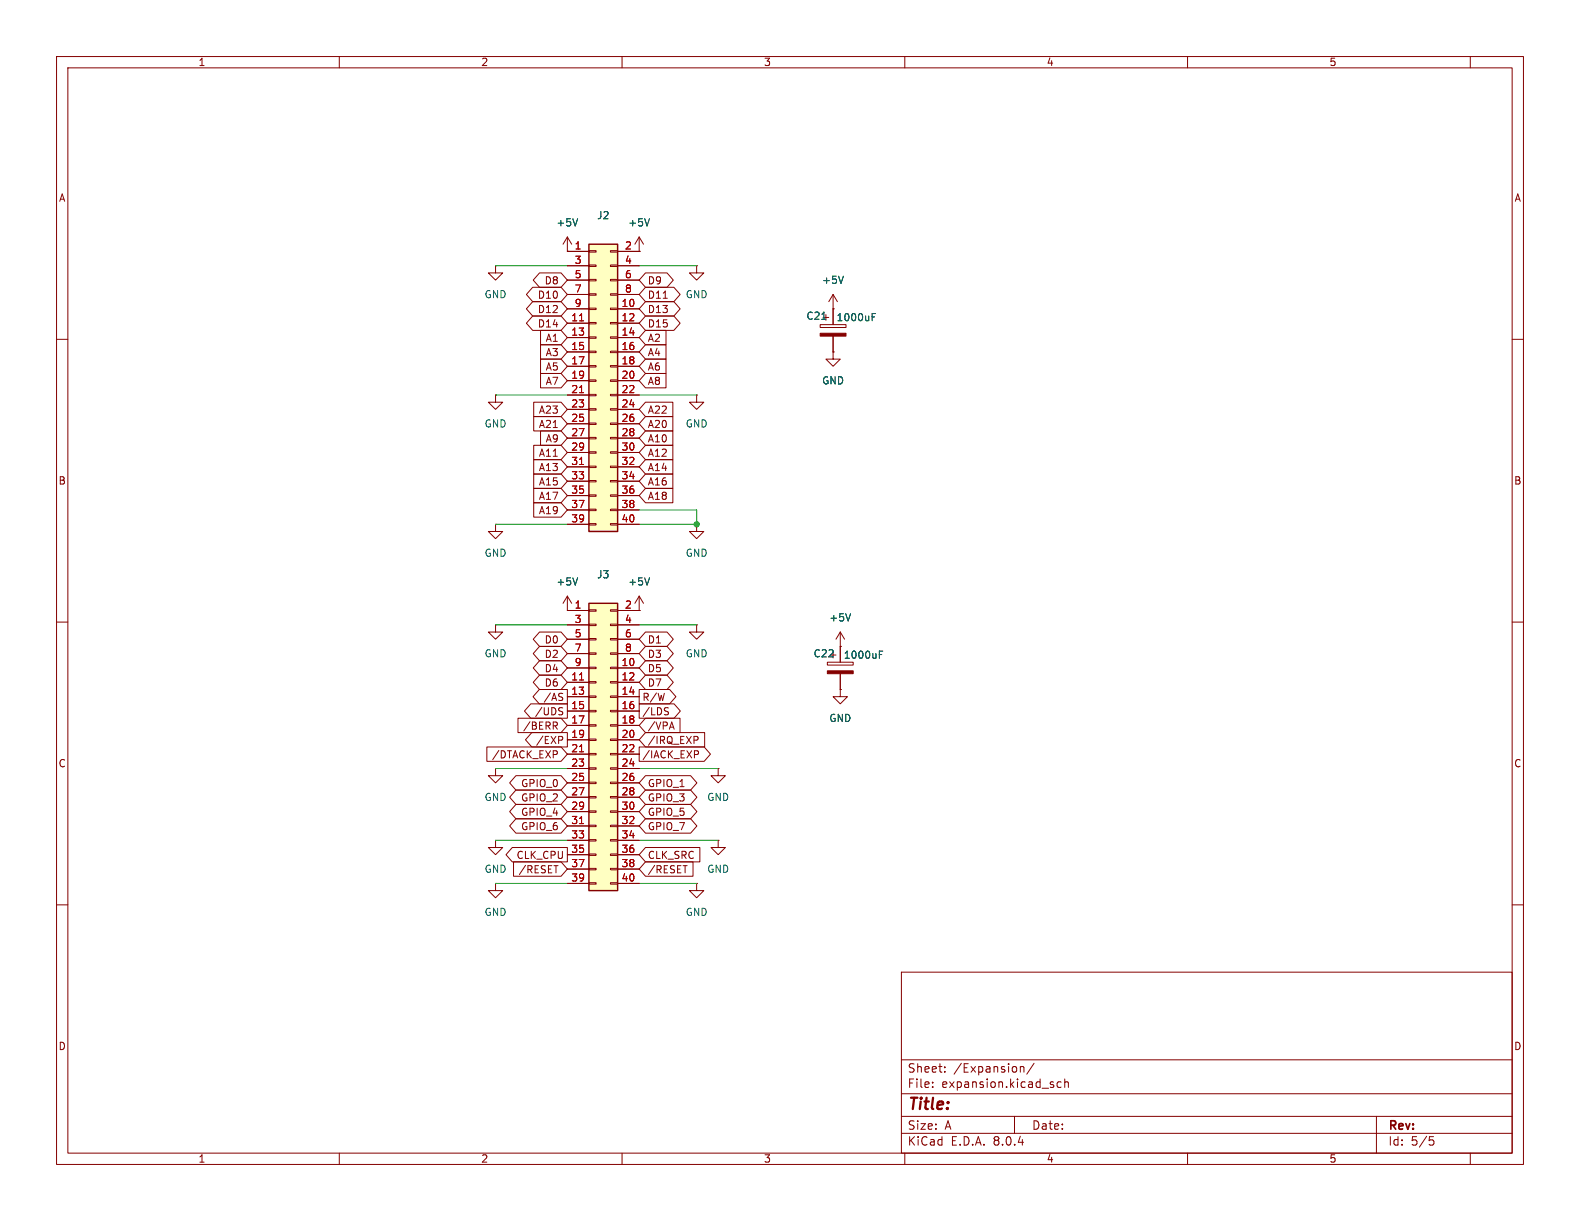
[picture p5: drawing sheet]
<svg xmlns="http://www.w3.org/2000/svg" width="279mm" height="216mm" viewBox="0 0 279 216" stroke-linecap="round" stroke-linejoin="round" font-family="sans-serif">
<g fill="none" stroke="#840000" stroke-width=".18">
<path d="M10 10h259.4v195.9h-259.4zM12 12h255.4v191.9h-255.4zM60 10v2M110 10v2M160 10v2M210 10v2M260 10v2M10 60h2M87.6 47v1.3h1.3l-1.3 1.2-1.2-1.2h1.2M87.6 47h.1M113 44.5h.1M113 41.9l-.7 1.3"/>
<path d="M113 41.9v2.6M113 41.9l.8 1.3M123.2 47v1.3h1.3l-1.3 1.2-1.3-1.2h1.3M123.2 47h.1M145 57.4h4.6v.5h-4.6zM145.5 56.1h1.1M146 55.6v1M147.3 54.6h.1M147.3 52.1l-.7 1.2M147.3 52.1v5.3M147.3 59.4v2.8M147.3 52.1l.8 1.2"/>
<path d="M267.4 60h2M87.6 69.9v1.2h1.3l-1.3 1.3-1.2-1.3h1.2M87.6 69.9h.1M123.2 69.9v1.2h1.3l-1.3 1.3-1.3-1.3h1.3M123.2 69.9h.1M147.3 62.2v1.3h1.3l-1.3 1.3-1.3-1.3h1.3M147.3 62.2h.1M10 110h2M267.4 110h2M10 160h2M123.2 156.2v1.3h1.3l-1.3 1.3-1.3-1.3h1.3M123.2 156.2h.1"/>
<path d="M127 148.6v1.3h1.3l-1.3 1.2-1.3-1.2h1.3M127 148.6h.1M267.4 160h2M159.4 171.9h108v32h-108zM159.4 197.4h108M159.4 193.4h108M159.4 187.4h108M164.9 192.1v.2M164.9 191.4v.1M167.1 189.4v.2M167.1 188.7v.1M179.4 197.4v3"/>
<path d="M180.4 188.6v1M180.4 188.7l.2-.1 .4 .1 .1 .9M182.9 188l-1.3 1.9M187.6 191.4l-.4-.1-.3 .3v.4l.2 .2h.5M188.3 191.4l.2-.1 .4 .1v.9M188.3 190.8v1.5M243.4 197.4v6.5M60 203.9v2M110 203.9v2M159.4 200.4h108M160 203.9v2M210 203.9v2"/>
<path d="M252.8 201h.7M252.9 201.6h.4l.3 .2-.2 .6-.5 .1M260 203.9v2"/>
</g>
<path d="M114.8 38.7l-.4 1.2M145.3 56.5h.8M149.1 48.8l-.4 1.3M154.2 56h.5M154.2 55.4h.6" fill="none" stroke="#006464" stroke-width=".18"/>
<path d="M145 58.9h4.6v.5h-4.6z" fill="#840000" stroke="#840000" stroke-width=".18"/>
<path d="M104.1 43.2h5.1v50.8h-5.1z" fill="#ffffc2"/>
<g fill="none" stroke="#840000" stroke-width=".18">
<path d="M100.3 44.5h.1M100.3 44.5h3.8M100.3 54.6h3.8M100.3 57.2h3.8M100.3 59.7h3.8M100.3 47h3.8M100.3 49.5h3.8M100.3 52.1h3.8M100.3 41.9l-.7 1.3M100.3 41.9v2.6M100.3 41.9l.8 1.3M104.1 59.6h1.3v.2h-1.3z"/>
<path d="M104.1 57h1.3v.3h-1.3zM104.1 54.5h1.3v.2h-1.3zM104.1 51.9h1.3v.3h-1.3zM104.1 49.4h1.3v.3h-1.3zM104.1 46.9h1.3v.2h-1.3zM104.1 44.3h1.3v.3h-1.3zM107.9 59.6h1.3v.2h-1.3zM107.9 57h1.3v.3h-1.3zM107.9 54.5h1.3v.2h-1.3zM107.9 51.9h1.3v.3h-1.3zM107.9 49.4h1.3v.3h-1.3zM107.9 46.9h1.3v.2h-1.3z"/>
<path d="M107.9 44.3h1.3v.3h-1.3zM109.2 44.5h3.8M109.2 54.6h3.8M109.2 57.2h3.8M109.2 59.7h3.8M109.2 47h3.8M109.2 49.5h3.8M109.2 52.1h3.8M100.3 62.2h3.8M100.3 64.8h3.8M100.3 67.3h3.8M100.3 69.9h3.8"/>
<path d="M100.3 72.4h3.8M100.3 74.9h3.8M100.3 77.5h3.8M104.1 79.9h1.3v.2h-1.3zM104.1 77.3h1.3v.3h-1.3zM104.1 74.8h1.3v.3h-1.3zM104.1 72.3h1.3v.2h-1.3zM104.1 69.7h1.3v.3h-1.3zM104.1 67.2h1.3v.2h-1.3zM104.1 64.6h1.3v.3h-1.3zM104.1 62.1h1.3v.3h-1.3zM107.9 79.9h1.3v.2h-1.3z"/>
<path d="M107.9 77.3h1.3v.3h-1.3zM107.9 74.8h1.3v.3h-1.3zM107.9 72.3h1.3v.2h-1.3zM107.9 69.7h1.3v.3h-1.3zM107.9 67.2h1.3v.2h-1.3zM107.9 64.6h1.3v.3h-1.3zM107.9 62.1h1.3v.3h-1.3zM109.2 62.2h3.8M109.2 64.8h3.8M109.2 67.3h3.8M109.2 69.9h3.8M109.2 72.4h3.8"/>
<path d="M109.2 74.9h3.8M109.2 77.5h3.8M87.6 92.7v1.3h1.3l-1.3 1.3-1.2-1.3h1.2M87.6 92.7h.1M100.3 80h3.8M100.3 82.6h3.8M100.3 85.1h3.8M100.3 87.6h3.8M100.3 90.2h3.8M100.3 92.7h3.8M104.1 92.6h1.3v.2h-1.3zM104.1 90h1.3v.3h-1.3z"/>
<path d="M104.1 87.5h1.3v.3h-1.3zM104.1 85h1.3v.2h-1.3zM104.1 82.4h1.3v.3h-1.3zM107.9 92.6h1.3v.2h-1.3zM107.9 90h1.3v.3h-1.3zM107.9 87.5h1.3v.3h-1.3zM107.9 85h1.3v.2h-1.3zM107.9 82.4h1.3v.3h-1.3zM109.2 80h3.8M109.2 82.6h3.8M109.2 85.1h3.8M109.2 87.6h3.8"/>
<path d="M109.2 90.2h3.8M109.2 92.7h3.8M123.2 92.7v1.3h1.3l-1.3 1.3-1.3-1.3h1.3M123.2 92.7h.1M100.3 108h.1M100.3 105.4v2.6M100.3 105.4l-.7 1.3M100.3 105.4l.8 1.3M113 108h.1M113 105.4l-.7 1.3M113 105.4v2.6M113 105.4l.8 1.3"/>
<path d="M87.6 135.9v1.3h1.3l-1.3 1.2-1.2-1.2h1.2M87.6 135.9h.1"/>
</g>
<path d="M104.1 43.2h5.1v50.8h-5.1z" fill="none" stroke="#840000" stroke-width=".25"/>
<path d="M102.5 56.7h.7M102.5 69.4h.7M102.5 82.1h.7" fill="none" stroke="#a90000" stroke-width=".18"/>
<path d="M102.1 38.7l-.4 1.2M102.1 102.2l-.4 1.2M114.8 102.2l-.4 1.2" fill="none" stroke="#006464" stroke-width=".18"/>
<path d="M104.1 106.7h5.1v50.8h-5.1z" fill="#ffffc2"/>
<g fill="none" stroke="#840000" stroke-width=".18">
<path d="M94.2 55.9h5l1.1 1.3-1.1 1.2h-5l-1.1-1.2zM94.2 53.3h5l1.1 1.3-1.1 1.3h-5l-1.1-1.3zM94.2 50.8h5l1.1 1.3-1.1 1.2h-5l-1.1-1.2zM95.4 48.3h3.8l1.1 1.2-1.1 1.3h-3.8l-1.1-1.3zM95.6 58.4h3.6l1.1 1.3-1.1 1.3h-3.6zM100.3 44.5h.1M100.3 44.5h3.8M100.3 54.6h3.8M100.3 57.2h3.8M100.3 59.7h3.8M100.3 47h3.8M100.3 49.5h3.8"/>
<path d="M100.3 52.1h3.8M109.2 44.5h3.8M109.2 54.6h3.8M109.2 57.2h3.8M109.2 59.7h3.8M109.2 47h3.8M109.2 49.5h3.8M109.2 52.1h3.8M113 44.5h.1M114.1 55.9h5.1l1.1 1.3-1.1 1.2h-5.1l-1.1-1.2zM114.1 58.4h3.7v2.6h-3.7l-1.1-1.3zM114.1 53.3h5.1l1.1 1.3-1.1 1.3h-5.1l-1.1-1.3z"/>
<path d="M114.1 48.3h3.9l1.1 1.2-1.1 1.3h-3.9l-1.1-1.3zM114.1 50.8h5.1l1.1 1.3-1.1 1.2h-5.1l-1.1-1.2zM117.3 52.7h.7M147.3 54.6h.1M147.3 54.6v2.8M147.3 59.4v2.8M94.4 71.1h4.8l1.1 1.3-1.1 1.3h-4.8zM94.4 78.7h4.8l1.1 1.3-1.1 1.3h-4.8zM94.4 73.7h4.8l1.1 1.2-1.1 1.3h-4.8zM95.6 63.5h3.6l1.1 1.3-1.1 1.2h-3.6zM95.6 66h3.6l1.1 1.3-1.1 1.3h-3.6zM95.6 61h3.6l1.1 1.2-1.1 1.3h-3.6z"/>
<path d="M95.6 76.2h3.6l1.1 1.3-1.1 1.2h-3.6zM100.3 62.2h3.8M100.3 64.8h3.8M100.3 67.3h3.8M100.3 69.9h3.8M100.3 72.4h3.8M100.3 74.9h3.8M100.3 77.5h3.8M109.2 62.2h3.8M109.2 64.8h3.8M109.2 67.3h3.8M109.2 69.9h3.8"/>
<path d="M109.2 72.4h3.8M109.2 74.9h3.8M109.2 77.5h3.8M114.1 76.2h4.9v2.5h-4.9l-1.1-1.2zM114.1 73.7h4.9v2.5h-4.9l-1.1-1.3zM114.1 78.7h4.9v2.6h-4.9l-1.1-1.3zM114.1 71.1h4.9v2.6h-4.9l-1.1-1.3zM114.1 63.5h3.7v2.5h-3.7l-1.1-1.2zM114.1 66h3.7v2.6h-3.7l-1.1-1.3zM114.1 61h3.7v2.5h-3.7l-1.1-1.3zM147.3 62.2h.1M94.4 88.9h4.8l1.1 1.3-1.1 1.2h-4.8z"/>
<path d="M94.4 86.4h4.8l1.1 1.2-1.1 1.3h-4.8zM94.4 83.8h4.8l1.1 1.3-1.1 1.3h-4.8zM94.4 81.3h4.8l1.1 1.3-1.1 1.2h-4.8zM100.3 80h3.8M100.3 82.6h3.8M100.3 85.1h3.8M100.3 87.6h3.8M100.3 90.2h3.8M100.3 92.7h3.8M109.2 80h3.8M109.2 82.6h3.8M109.2 85.1h3.8"/>
<path d="M109.2 87.6h3.8M109.2 90.2h3.8M109.2 92.7h3.8M114.1 81.3h4.9v2.5h-4.9l-1.1-1.2zM114.1 86.4h4.9v2.5h-4.9l-1.1-1.3zM114.1 83.8h4.9v2.6h-4.9l-1.1-1.3zM87.6 110.5v1.3h1.3l-1.3 1.2-1.2-1.2h1.2M87.6 110.5h.1M95.4 116.8h3.8l1.1 1.3-1.1 1.3h-3.8l-1.1-1.3zM95.4 119.4h3.8l1.1 1.3-1.1 1.2h-3.8l-1.1-1.2zM95.4 114.3h3.8l1.1 1.3-1.1 1.2h-3.8l-1.1-1.2zM95.4 111.8h3.8l1.1 1.2-1.1 1.3h-3.8l-1.1-1.3z"/>
<path d="M100.3 108h.1M100.3 108h3.8M100.3 118.1h3.8M100.3 110.5h3.8M100.3 113h3.8M100.3 115.6h3.8M104.1 118h1.3v.2h-1.3zM104.1 115.4h1.3v.3h-1.3zM104.1 112.9h1.3v.3h-1.3zM104.1 110.4h1.3v.2h-1.3zM104.1 107.8h1.3v.3h-1.3zM107.9 118h1.3v.2h-1.3z"/>
<path d="M107.9 115.4h1.3v.3h-1.3zM107.9 112.9h1.3v.3h-1.3zM107.9 110.4h1.3v.2h-1.3zM107.9 107.8h1.3v.3h-1.3zM109.2 108h3.8M109.2 118.1h3.8M109.2 110.5h3.8M109.2 113h3.8M109.2 115.6h3.8M113 108h.1M114.1 116.8h3.9l1.1 1.3-1.1 1.3h-3.9l-1.1-1.3zM114.1 114.3h3.9l1.1 1.3-1.1 1.2h-3.9l-1.1-1.2z"/>
<path d="M114.1 119.4h3.9l1.1 1.3-1.1 1.2h-3.9l-1.1-1.2zM114.1 111.8h3.9l1.1 1.2-1.1 1.3h-3.9l-1.1-1.3zM123.2 110.5v1.3h1.3l-1.3 1.2-1.3-1.2h1.3M123.2 110.5h.1M146.3 117.1h4.6v.5h-4.6zM146.8 115.8h1M148.6 114.3h.1M148.6 111.8l-.8 1.2M148.6 111.8v5.3M148.6 119.1v2.8M148.6 111.8l.8 1.2M86.1 132.1h13.1l1.1 1.3-1.1 1.2h-13.1z"/>
<path d="M91.2 137.2h8l1.1 1.2-1.1 1.3h-8l-1.1-1.3zM91.2 139.7h8l1.1 1.3-1.1 1.2h-8l-1.1-1.2zM91.6 127h7.6l1.1 1.3-1.1 1.2h-7.6zM93.9 124.5h6.4v2.5h-6.4l-1.2-1.3zM94 129.5h6.3v2.6h-6.3l-1.1-1.3zM95.4 121.9h4.9v2.6h-4.9l-1.1-1.3zM98.1 128.3l.5 .6M98.3 127.7l.3 .2-.1 .3-.2 .1M98.4 132.8l.2 .2-.2 .4M98.8 130.2h.5l.2 .3-.1 .3-.6 .1M99 125.1l.5 .1M99.3 125.8l.2 .2-.2 .4"/>
<path d="M99.3 122.6l.2 .1M99.4 123.3l.1 .2-.1 .3M100.3 120.7h3.8M100.3 123.2h3.8M100.3 125.7h3.8M100.3 128.3h3.8M100.3 130.8h3.8M100.3 133.4h3.8M100.3 135.9h3.8M100.3 138.4h3.8M104.1 138.3h1.3v.3h-1.3zM104.1 135.8h1.3v.2h-1.3z"/>
<path d="M104.1 133.2h1.3v.3h-1.3zM104.1 130.7h1.3v.2h-1.3zM104.1 128.1h1.3v.3h-1.3zM104.1 125.6h1.3v.3h-1.3zM104.1 123.1h1.3v.2h-1.3zM104.1 120.5h1.3v.3h-1.3zM107.9 138.3h1.3v.3h-1.3zM107.9 135.8h1.3v.2h-1.3zM107.9 133.2h1.3v.3h-1.3zM107.9 130.7h1.3v.2h-1.3zM107.9 128.1h1.3v.3h-1.3zM107.9 125.6h1.3v.3h-1.3z"/>
<path d="M107.9 123.1h1.3v.2h-1.3zM107.9 120.5h1.3v.3h-1.3zM109.2 120.7h3.8M109.2 123.2h3.8M109.2 125.7h3.8M109.2 128.3h3.8M109.2 130.8h3.8M109.2 133.4h3.8M109.2 135.9h3.8M109.2 138.4h3.8M113 124.5h6.2l1.1 1.2-1.1 1.3h-6.2zM113 132.1h11.5l1.1 1.3-1.1 1.2h-11.5z"/>
<path d="M113 121.9h5.4l1.1 1.3-1.1 1.3h-5.4zM114.1 137.2h8l1.1 1.2-1.1 1.3h-8l-1.1-1.3zM114.1 139.7h8l1.1 1.3-1.1 1.2h-8l-1.1-1.2zM114.1 129.5h10.5v2.6h-10.5l-1.1-1.3zM114.1 127h6.2v2.5h-6.2l-1.1-1.2zM117.7 125.1l.5 .1M118 125.8l.2 .2-.2 .4M118.5 128.6h.6M118.8 127.7l.4 1.2M122.7 130.2h.5l.2 .3-.1 .3-.6 .1M122.8 132.8h.5l.2 .2-.1 .4h-.6M127 135.9v1.3h1.3l-1.3 1.2-1.3-1.2h1.3"/>
<path d="M127 135.9h.1M148.6 121.9v1.3h1.3l-1.3 1.3-1.3-1.3h1.3M148.6 121.9h.1M87.6 156.2v1.3h1.3l-1.3 1.3-1.2-1.3h1.2M87.6 156.2h.1M87.6 148.6v1.3h1.3l-1.3 1.2-1.2-1.2h1.2M87.6 148.6h.1M90.6 149.9h9.7v2.5h-9.7l-1.1-1.3zM90.8 152.4h8.4l1.1 1.3-1.1 1.2h-8.4zM91.2 142.2h8l1.1 1.3-1.1 1.3h-8l-1.1-1.3zM91.2 144.8h8l1.1 1.3-1.1 1.2h-8l-1.1-1.2zM98 153.1h.7"/>
<path d="M100.3 141h3.8M100.3 143.5h3.8M100.3 146.1h3.8M100.3 148.6h3.8M100.3 151.1h3.8M100.3 153.7h3.8M100.3 156.2h3.8M104.1 156.1h1.3v.2h-1.3zM104.1 153.5h1.3v.3h-1.3zM104.1 151h1.3v.3h-1.3zM104.1 148.5h1.3v.2h-1.3zM104.1 145.9h1.3v.3h-1.3z"/>
<path d="M104.1 143.4h1.3v.2h-1.3zM104.1 140.8h1.3v.3h-1.3zM107.9 156.1h1.3v.2h-1.3zM107.9 153.5h1.3v.3h-1.3zM107.9 151h1.3v.3h-1.3zM107.9 148.5h1.3v.2h-1.3zM107.9 145.9h1.3v.3h-1.3zM107.9 143.4h1.3v.2h-1.3zM107.9 140.8h1.3v.3h-1.3zM109.2 141h3.8M109.2 143.5h3.8M109.2 146.1h3.8"/>
<path d="M109.2 148.6h3.8M109.2 151.1h3.8M109.2 153.7h3.8M109.2 156.2h3.8M114.1 142.2h8l1.1 1.3-1.1 1.3h-8l-1.1-1.3zM114.1 144.8h8l1.1 1.3-1.1 1.2h-8l-1.1-1.2zM114.1 149.9h9.7v2.5h-9.7l-1.1-1.3zM114.1 152.4h8.5v2.5h-8.5l-1.1-1.2zM120.8 153.1h.7"/>
</g>
<path d="M104.1 106.7h5.1v50.8h-5.1z" fill="none" stroke="#840000" stroke-width=".25"/>
<path d="M102.5 56.7h.7M102.5 69.4h.7M102.5 82.1h.7M102.5 120.2h.7M102.5 132.9h.7M102.5 145.6h.7" fill="none" stroke="#a90000" stroke-width=".18"/>
<path d="M102.1 38.7l-.4 1.2M114.8 38.7l-.4 1.2M145.3 56.5h.8M149.1 48.8l-.4 1.3M154.2 56h.5M154.2 55.4h.6M102.1 102.2l-.4 1.2M114.8 102.2l-.4 1.2M150.4 108.5l-.4 1.3M155.5 115.7h.4M155.5 115.1h.6" fill="none" stroke="#006464" stroke-width=".18"/>
<path d="M146.3 118.6h4.6v.5h-4.6z" fill="#840000" stroke="#840000" stroke-width=".18"/>
<g fill="none" stroke="#009600" stroke-width=".18">
<path d="M87.6 47h12.7M113 47h10.2M87.6 69.9h12.7M113 69.9h10.2M87.6 92.7h12.7M113 90.2h10.2v2.5h-10.2M87.6 110.5h12.7M113 110.5h10.2M87.6 135.9h12.7M113 135.9h14M87.6 156.2h12.7M87.6 148.6h12.7"/>
<path d="M113 156.2h10.2M113 148.6h14"/>
</g>
<circle cx="123.2" cy="92.7" r=".46" fill="#009600" stroke="#009600" stroke-width=".18"/>
<text font-size="2.8" fill="#840000" x="160.4" y="196.8">Title:</text>
<g font-size="2.1" fill="#840000">
<text x="160.4" y="189.9">Sheet:</text>
<text x="168.6" y="189.9">/Expansion/</text>
<text x="160.4" y="192.6">File:</text>
<text x="166.5" y="192.6">expansion.kicad_sch</text>
<text x="160.4" y="202.8">KiCad</text>
<text x="160.4" y="200">Size:</text>
<text x="167.1" y="200">A</text>
<text x="168.1" y="202.8">E.D.A.</text>
<text x="175.7" y="202.8">8.0.4</text>
<text x="182.4" y="200">Date:</text>
<text x="245.4" y="200.2">Rev:</text>
<text x="245.4" y="202.8">Id:</text>
<text x="249.5" y="202.8">5/5</text>
</g>
<g font-size="1.8" fill="#840000">
<text x="35" y="11.9">1</text>
<text x="85" y="11.9">2</text>
<text x="135" y="11.9">3</text>
<text x="185" y="11.9">4</text>
<text x="235" y="11.9">5</text>
<text x="10.3" y="35.9">A</text>
<text x="267.7" y="35.9">A</text>
<text x="95" y="53">D10</text>
<text x="96.2" y="50.5">D8</text>
<text x="114.5" y="50.5">D9</text>
<text x="114.5" y="53">D11</text>
<text x="95" y="58.1">D14</text>
<text x="95" y="55.6">D12</text>
<text x="114.5" y="58.1">D15</text>
<text x="114.5" y="55.6">D13</text>
<text x="96.4" y="60.6">A1</text>
<text x="96.4" y="65.7">A5</text>
<text x="96.4" y="63.2">A3</text>
<text x="114.5" y="60.6">A2</text>
<text x="114.5" y="65.7">A6</text>
<text x="114.5" y="63.2">A4</text>
<text x="96.4" y="68.3">A7</text>
<text x="114.5" y="68.3">A8</text>
<text x="95.2" y="73.3">A23</text>
<text x="95.2" y="75.9">A21</text>
<text x="114.5" y="75.9">A20</text>
<text x="114.5" y="73.3">A22</text>
<text x="95.2" y="81">A11</text>
<text x="95.2" y="83.5">A13</text>
<text x="96.4" y="78.4">A9</text>
<text x="114.5" y="78.4">A10</text>
<text x="114.5" y="81">A12</text>
<text x="114.5" y="83.5">A14</text>
<text x="10.3" y="85.9">B</text>
<text x="95.2" y="88.6">A17</text>
<text x="95.2" y="86">A15</text>
<text x="114.5" y="88.6">A18</text>
<text x="114.5" y="86">A16</text>
<text x="267.7" y="85.9">B</text>
<text x="95.2" y="91.1">A19</text>
<text x="96.2" y="114">D0</text>
<text x="114.5" y="114">D1</text>
<text x="96.2" y="119.1">D4</text>
<text x="96.2" y="116.5">D2</text>
<text x="114.5" y="119.1">D5</text>
<text x="114.5" y="116.5">D3</text>
<text x="96" y="124.1">/AS</text>
<text x="96.2" y="121.6">D6</text>
<text x="113.5" y="124.1">R/W</text>
<text x="114.5" y="121.6">D7</text>
<text x="92.4" y="129.2">/BERR</text>
<text x="94.5" y="126.7">/UDS</text>
<text x="94.7" y="131.8">/EXP</text>
<text x="113.5" y="126.7">/LDS</text>
<text x="114.5" y="131.8">/IRQ_EXP</text>
<text x="114.5" y="129.2">/VPA</text>
<text x="10.3" y="135.9">C</text>
<text x="86.9" y="134.3">/DTACK_EXP</text>
<text x="113.5" y="134.3">/IACK_EXP</text>
<text x="267.7" y="135.9">C</text>
<text x="92" y="139.4">GPIO_0</text>
<text x="92" y="141.9">GPIO_2</text>
<text x="114.5" y="139.4">GPIO_1</text>
<text x="114.5" y="141.9">GPIO_3</text>
<text x="92" y="144.5">GPIO_4</text>
<text x="92" y="147">GPIO_6</text>
<text x="114.5" y="144.5">GPIO_5</text>
<text x="114.5" y="147">GPIO_7</text>
<text x="91.2" y="152.1">CLK_CPU</text>
<text x="91.6" y="154.6">/RESET</text>
<text x="114.5" y="152.1">CLK_SRC</text>
<text x="114.5" y="154.6">/RESET</text>
<text x="10.3" y="185.9">D</text>
<text x="267.7" y="185.9">D</text>
<text x="35" y="205.8">1</text>
<text x="85" y="205.8">2</text>
<text x="135" y="205.8">3</text>
<text x="185" y="205.8">4</text>
<text x="235" y="205.8">5</text>
</g>
<g font-size="1.8" fill="#006464">
<text x="98.3" y="40.2">+5V</text>
<text x="105.5" y="39">J2</text>
<text x="111" y="40.2">+5V</text>
<text x="85.6" y="52.9">GND</text>
<text x="121.2" y="52.9">GND</text>
<text x="145.3" y="50.4">+5V</text>
<text x="142.5" y="56.7">C21</text>
<text x="147.8" y="57">1000uF</text>
<text x="145.3" y="68.2">GND</text>
<text x="85.6" y="75.8">GND</text>
<text x="121.2" y="75.8">GND</text>
<text x="85.6" y="98.7">GND</text>
<text x="121.2" y="98.7">GND</text>
<text x="98.3" y="103.7">+5V</text>
<text x="105.5" y="102.5">J3</text>
<text x="111" y="103.7">+5V</text>
<text x="146.6" y="110.1">+5V</text>
<text x="85.6" y="116.4">GND</text>
<text x="121.2" y="116.4">GND</text>
<text x="143.8" y="116.4">C22</text>
<text x="149.1" y="116.7">1000uF</text>
<text x="146.6" y="127.9">GND</text>
<text x="85.6" y="141.8">GND</text>
<text x="125" y="141.8">GND</text>
<text x="85.6" y="154.5">GND</text>
<text x="125" y="154.5">GND</text>
<text x="85.6" y="162.2">GND</text>
<text x="121.2" y="162.2">GND</text>
</g>
<g font-size="1.8" fill="#a90000">
<text x="101.5" y="44.2">1</text>
<text x="101.5" y="46.7">3</text>
<text x="110.4" y="44.2">2</text>
<text x="110.4" y="46.7">4</text>
<text x="101.5" y="49.3">5</text>
<text x="101.5" y="51.8">7</text>
<text x="110.4" y="49.3">6</text>
<text x="110.4" y="51.8">8</text>
<text x="100.9" y="56.9">11</text>
<text x="100.9" y="59.4">13</text>
<text x="101.5" y="54.4">9</text>
<text x="109.8" y="54.4">10</text>
<text x="109.8" y="56.9">12</text>
<text x="109.8" y="59.4">14</text>
<text x="100.9" y="62">15</text>
<text x="100.9" y="64.5">17</text>
<text x="109.8" y="62">16</text>
<text x="109.8" y="64.5">18</text>
<text x="100.9" y="67.1">19</text>
<text x="100.9" y="69.6">21</text>
<text x="109.8" y="67.1">20</text>
<text x="109.8" y="69.6">22</text>
<text x="100.9" y="72.1">23</text>
<text x="100.9" y="74.7">25</text>
<text x="100.9" y="77.2">27</text>
<text x="109.8" y="72.1">24</text>
<text x="109.8" y="74.7">26</text>
<text x="109.8" y="77.2">28</text>
<text x="100.9" y="79.8">29</text>
<text x="100.9" y="82.3">31</text>
<text x="109.8" y="79.8">30</text>
<text x="109.8" y="82.3">32</text>
<text x="100.9" y="84.8">33</text>
<text x="100.9" y="87.4">35</text>
<text x="100.9" y="89.9">37</text>
<text x="109.8" y="84.8">34</text>
<text x="109.8" y="87.4">36</text>
<text x="109.8" y="89.9">38</text>
<text x="100.9" y="92.5">39</text>
<text x="109.8" y="92.5">40</text>
<text x="101.5" y="107.7">1</text>
<text x="110.4" y="107.7">2</text>
<text x="101.5" y="110.2">3</text>
<text x="101.5" y="112.8">5</text>
<text x="110.4" y="110.2">4</text>
<text x="110.4" y="112.8">6</text>
<text x="101.5" y="115.3">7</text>
<text x="101.5" y="117.9">9</text>
<text x="109.8" y="117.9">10</text>
<text x="110.4" y="115.3">8</text>
<text x="100.9" y="120.4">11</text>
<text x="100.9" y="122.9">13</text>
<text x="100.9" y="125.5">15</text>
<text x="109.8" y="120.4">12</text>
<text x="109.8" y="122.9">14</text>
<text x="109.8" y="125.5">16</text>
<text x="100.9" y="128">17</text>
<text x="100.9" y="130.6">19</text>
<text x="109.8" y="128">18</text>
<text x="109.8" y="130.6">20</text>
<text x="100.9" y="133.1">21</text>
<text x="100.9" y="135.6">23</text>
<text x="109.8" y="133.1">22</text>
<text x="109.8" y="135.6">24</text>
<text x="100.9" y="138.2">25</text>
<text x="100.9" y="140.7">27</text>
<text x="100.9" y="143.3">29</text>
<text x="109.8" y="138.2">26</text>
<text x="109.8" y="140.7">28</text>
<text x="109.8" y="143.3">30</text>
<text x="100.9" y="145.8">31</text>
<text x="100.9" y="148.3">33</text>
<text x="109.8" y="145.8">32</text>
<text x="109.8" y="148.3">34</text>
<text x="100.9" y="150.9">35</text>
<text x="100.9" y="153.4">37</text>
<text x="100.9" y="156">39</text>
<text x="109.8" y="150.9">36</text>
<text x="109.8" y="153.4">38</text>
<text x="109.8" y="156">40</text>
</g>
</svg>
